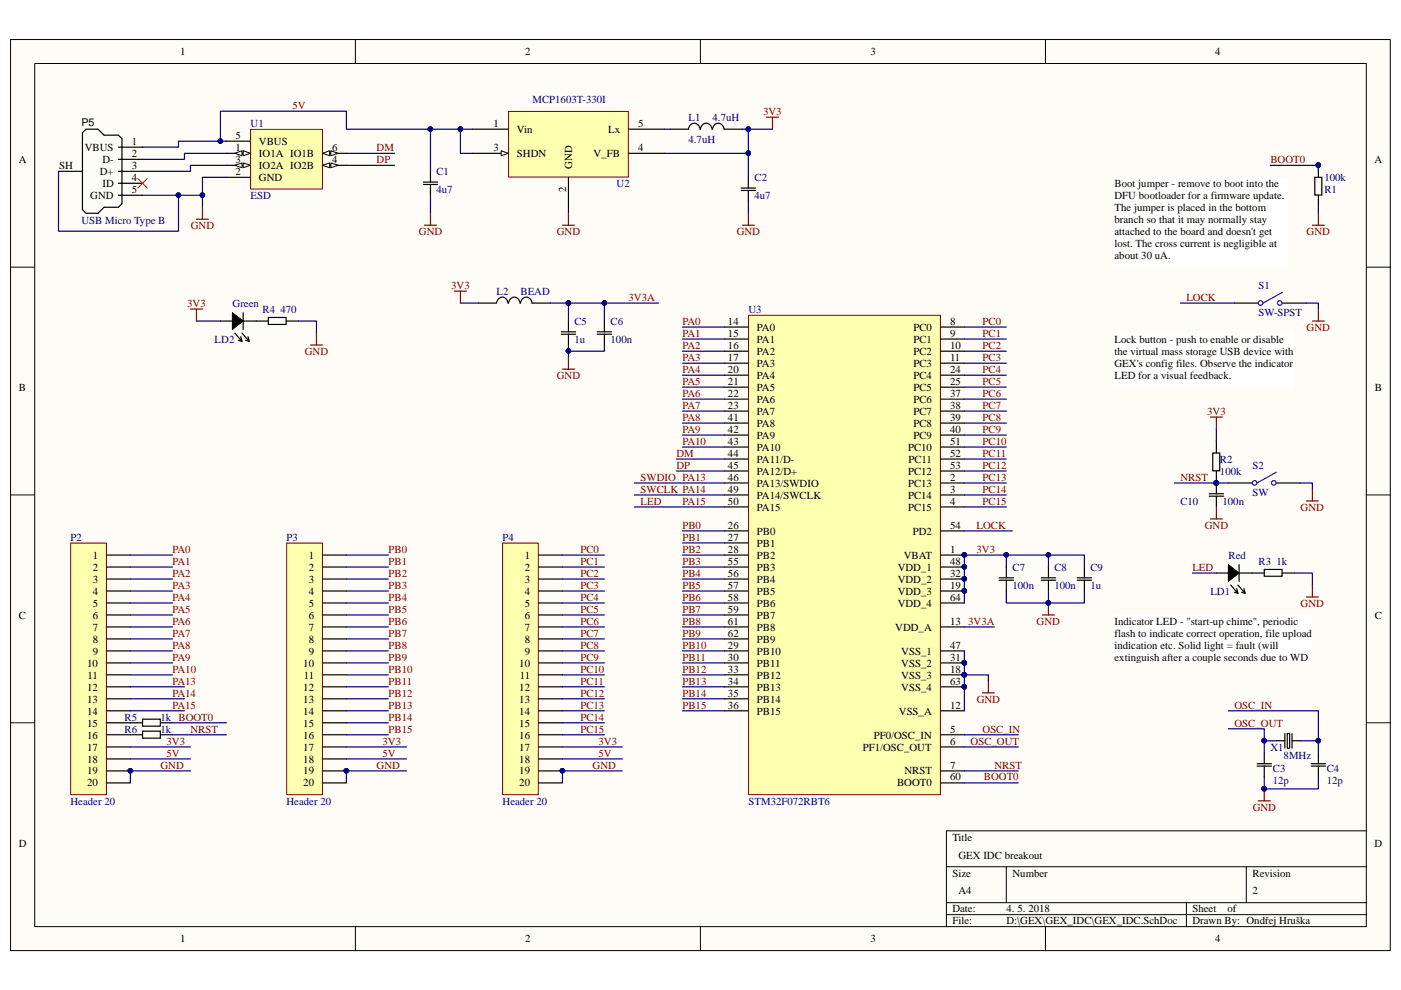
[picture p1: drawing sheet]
<svg xmlns="http://www.w3.org/2000/svg" width="297mm" height="210mm" viewBox="0 0 297 210" stroke-linecap="round" stroke-linejoin="round" font-family="sans-serif">
<path d="M2.3 8.4h292.5v193.1h-292.5z" fill="#fffcf8"/>
<path d="M2.2 8.4h292.6v193.1h-292.6z" fill="none" stroke="#000" stroke-width=".21"/>
<path d="M7.4 13.5h282.3v183h-282.3z" fill="#fffcf8"/>
<g fill="none" stroke="#000" stroke-width=".21">
<path d="M7.4 13.5h282.3v183h-282.3zM75.3 8.3v5.1M148.5 8.3v5.1M221.7 8.3v5.1M2.2 56.6h5.1M289.7 56.6h5.1M2.2 104.9h5.1M289.7 104.9h5.1M2.2 153.2h5.1M289.7 153.2h5.1M289.7 176.1h-89v20.4M75.3 196.5v5.1"/>
<path d="M148.5 196.5v5.1M200.7 183.8h89M200.7 191.4h89M200.7 193.9h89M213.4 183.8v7.6M221.7 196.5v5.1M251.5 191.4v5.1M264.2 183.8v7.6"/>
</g>
<path d="M107.9 23.7h25.3v13.8h-25.3z" fill="#ffffb0"/>
<path d="M107.8 23.6h25.4v13.9h-25.4z" fill="none" stroke="#800000" stroke-width=".21"/>
<path d="M100.2 27.4h7.6M100.2 32.5h7.6M120.5 37.6v7.6" fill="none" stroke="#000" stroke-width=".25"/>
<path d="M106.3 32l1.5 .5-1.5 .5z" fill="#fffcf8"/>
<path d="M106.3 32l1.5 .5-1.5 .5z" fill="none" stroke="#000" stroke-width=".21"/>
<g fill="none" stroke="#000" stroke-width=".25">
<path d="M89.7 39.1h3.1M89.7 38.6h3.1M91.3 36.3v2.3M91.3 39.1v2.3M133.2 32.5h7.7M133.2 27.4h7.7M142.2 27.4h3.8M146 27.3a1.25 1.25 0 0 1 1.3-1.2 1.25 1.25 0 0 1 1.2 1.4M148.5 27.3a1.25 1.25 0 0 1 1.3-1.2 1.25 1.25 0 0 1 1.2 1.4M151.1 27.3a1.23 1.23 0 0 1 1.3-1.2 1.23 1.23 0 0 1 1.1 1.4M153.6 27.4h3.8M157.1 39.9h3.1"/>
<path d="M158.7 37.6v2.3M157.1 40.4h3.1M158.7 40.4v2.3"/>
</g>
<path d="M41.7 46.5h2.5M42.9 43.9v2.6M90 47.8h2.5M91.3 45.2v2.6M119.2 47.8h2.6M120.5 45.2v2.6M157.4 47.8h2.5M158.7 45.2v2.6" fill="none" stroke="#800000" stroke-width=".25"/>
<path d="M53.2 27.5h15.2v12.6h-15.2z" fill="#ffffb0"/>
<path d="M53.1 27.4h15.3v12.7h-15.3z" fill="none" stroke="#800000" stroke-width=".21"/>
<path d="M48 32.5h5.1" fill="none" stroke="#000" stroke-width=".25"/>
<path d="M51.6 32l1.5 .5-1.5 .5z" fill="#fffcf8"/>
<path d="M51.6 32l1.5 .5-1.5 .5z" fill="none" stroke="#000" stroke-width=".21"/>
<path d="M49.8 32.5l1.5-.5v1z" fill="#fffcf8"/>
<path d="M49.8 32.5l1.5-.5v1z" fill="none" stroke="#000" stroke-width=".21"/>
<path d="M68.4 32.5h5" fill="none" stroke="#000" stroke-width=".25"/>
<path d="M68.4 32.5l1.5-.5v1z" fill="#fffcf8"/>
<path d="M68.4 32.5l1.5-.5v1z" fill="none" stroke="#000" stroke-width=".21"/>
<path d="M70.1 32l1.6 .5-1.6 .5z" fill="#fffcf8"/>
<path d="M70.1 32l1.6 .5-1.6 .5z" fill="none" stroke="#000" stroke-width=".21"/>
<path d="M68.4 35.1h5" fill="none" stroke="#000" stroke-width=".25"/>
<path d="M68.4 35.1l1.5-.6v1.1z" fill="#fffcf8"/>
<path d="M68.4 35.1l1.5-.6v1.1z" fill="none" stroke="#000" stroke-width=".21"/>
<path d="M70.1 34.5l1.6 .6-1.6 .5z" fill="#fffcf8"/>
<path d="M70.1 34.5l1.6 .6-1.6 .5z" fill="none" stroke="#000" stroke-width=".21"/>
<path d="M48 35.1h5.1" fill="none" stroke="#000" stroke-width=".25"/>
<path d="M51.6 34.5l1.5 .6-1.5 .5z" fill="#fffcf8"/>
<path d="M51.6 34.5l1.5 .6-1.5 .5z" fill="none" stroke="#000" stroke-width=".21"/>
<path d="M49.8 35.1l1.5-.6v1.1z" fill="#fffcf8"/>
<path d="M49.8 35.1l1.5-.6v1.1z" fill="none" stroke="#000" stroke-width=".21"/>
<path d="M48 29.9h5.1M48 37.6h5.1" fill="none" stroke="#000" stroke-width=".25"/>
<path d="M158.7 66.9h40.7v101.6h-40.7z" fill="#ffffb0"/>
<path d="M158.7 66.8h40.7v101.7h-40.7z" fill="none" stroke="#800000" stroke-width=".21"/>
<g fill="none" stroke="#000" stroke-width=".25">
<path d="M153.6 69.3h5.1M153.6 71.9h5.1M153.6 74.5h5.1M153.6 77h5.1M153.6 79.5h5.1M199.4 69.3h5.1M199.4 71.9h5.1M199.4 74.5h5.1M199.4 77h5.1M199.4 79.5h5.1M153.6 82.1h5.1M153.6 84.6h5.1"/>
<path d="M153.6 87.2h5.1M153.6 89.7h5.1M153.6 92.2h5.1M153.6 94.8h5.1M153.6 97.3h5.1M153.6 99.9h5.1M199.4 82.1h5.1M199.4 84.6h5.1M199.4 87.2h5.1M199.4 89.7h5.1M199.4 92.2h5.1M199.4 94.8h5.1"/>
<path d="M199.4 97.3h5.1M199.4 99.9h5.1M153.6 112.6h5.1M153.6 115.1h5.1M153.6 117.7h5.1M153.6 102.4h5.1M153.6 104.9h5.1M153.6 107.5h5.1M199.4 112.6h5.1M199.4 102.4h5.1M199.4 104.9h5.1M199.4 107.5h5.1"/>
<path d="M153.6 120.2h5.1M153.6 122.8h5.1M153.6 125.3h5.1M153.6 127.8h5.1M153.6 130.4h5.1M153.6 132.9h5.1M153.6 135.5h5.1M153.6 138h5.1M199.4 120.2h5.1M153.6 140.5h5.1M153.6 143.1h5.1M153.6 145.6h5.1"/>
<path d="M153.6 148.2h5.1M153.6 150.7h5.1"/>
</g>
<circle cx="204.5" cy="120.2" r=".48" fill="#000080"/>
<circle cx="204.5" cy="120.2" r=".48" fill="none" stroke="#000080" stroke-width=".21"/>
<path d="M199.4 122.8h5.1" fill="none" stroke="#000" stroke-width=".25"/>
<circle cx="204.5" cy="122.7" r=".48" fill="#000080"/>
<circle cx="204.5" cy="122.7" r=".48" fill="none" stroke="#000080" stroke-width=".21"/>
<path d="M199.4 125.3h5.1" fill="none" stroke="#000" stroke-width=".25"/>
<circle cx="204.4" cy="125.3" r=".49" fill="#000080"/>
<circle cx="204.4" cy="125.3" r=".49" fill="none" stroke="#000080" stroke-width=".21"/>
<path d="M199.4 127.8h5.1M199.4 132.9h5.1M199.4 138h5.1M199.4 140.5h5.1" fill="none" stroke="#000" stroke-width=".25"/>
<circle cx="204.4" cy="140.5" r=".49" fill="#000080"/>
<circle cx="204.4" cy="140.5" r=".49" fill="none" stroke="#000080" stroke-width=".21"/>
<path d="M199.4 143.1h5.1" fill="none" stroke="#000" stroke-width=".25"/>
<circle cx="204.4" cy="143.1" r=".49" fill="#000080"/>
<circle cx="204.4" cy="143.1" r=".49" fill="none" stroke="#000080" stroke-width=".21"/>
<path d="M199.4 145.6h5.1" fill="none" stroke="#000" stroke-width=".25"/>
<circle cx="204.4" cy="145.6" r=".49" fill="#000080"/>
<circle cx="204.4" cy="145.6" r=".49" fill="none" stroke="#000080" stroke-width=".21"/>
<path d="M199.4 117.7h5.1" fill="none" stroke="#000" stroke-width=".25"/>
<circle cx="204.5" cy="117.6" r=".48" fill="#000080"/>
<circle cx="204.5" cy="117.6" r=".48" fill="none" stroke="#000080" stroke-width=".21"/>
<path d="M199.4 150.7h5.1M199.4 155.8h5.1M199.4 158.4h5.1M199.4 163.4h5.1M199.4 166h5.1" fill="none" stroke="#000" stroke-width=".25"/>
<circle cx="204.5" cy="120.2" r=".48" fill="#000080"/>
<circle cx="204.5" cy="120.2" r=".48" fill="none" stroke="#000080" stroke-width=".21"/>
<circle cx="204.5" cy="122.7" r=".48" fill="#000080"/>
<circle cx="204.5" cy="122.7" r=".48" fill="none" stroke="#000080" stroke-width=".21"/>
<circle cx="204.4" cy="125.3" r=".49" fill="#000080"/>
<circle cx="204.4" cy="125.3" r=".49" fill="none" stroke="#000080" stroke-width=".21"/>
<circle cx="204.4" cy="140.5" r=".49" fill="#000080"/>
<circle cx="204.4" cy="140.5" r=".49" fill="none" stroke="#000080" stroke-width=".21"/>
<circle cx="204.4" cy="143.1" r=".49" fill="#000080"/>
<circle cx="204.4" cy="143.1" r=".49" fill="none" stroke="#000080" stroke-width=".21"/>
<circle cx="204.4" cy="145.6" r=".49" fill="#000080"/>
<circle cx="204.4" cy="145.6" r=".49" fill="none" stroke="#000080" stroke-width=".21"/>
<circle cx="204.5" cy="117.6" r=".48" fill="#000080"/>
<circle cx="204.5" cy="117.6" r=".48" fill="none" stroke="#000080" stroke-width=".21"/>
<path d="M208.3 146.9h2.5M209.5 144.4v2.5M266.8 169.8h2.5M268.1 167.3v2.5" fill="none" stroke="#800000" stroke-width=".25"/>
<g fill="none" stroke="#000" stroke-width=".25">
<path d="M268.1 159.6v2.3M270.6 157.1h1.8M272.4 155.5v3.1M272.9 155.5h.5v3.1h-.5zM273.9 157.1h1.8M273.9 155.5v3.1M279.5 159.6v2.3M266.5 162.4h3.1M266.5 161.9h3.1M268.1 162.4v2.3M278 162.4h3M278 161.9h3"/>
<path d="M279.5 162.4v2.3"/>
</g>
<circle cx="268" cy="167.2" r=".48" fill="#000080"/>
<circle cx="268" cy="167.2" r=".48" fill="none" stroke="#000080" stroke-width=".21"/>
<path d="M279.5 35.1v2.5M261.7 64.3h5.1M271.9 64.3h5.1" fill="none" stroke="#000" stroke-width=".25"/>
<g fill="none" stroke="#00f" stroke-width=".25">
<path d="M271.9 62l-4.1 2.3"/>
<circle cx="267.3" cy="64.2" r=".49"/>
<circle cx="271.3" cy="64.2" r=".48"/>
</g>
<path d="M278.3 47.8h2.5M279.5 45.2v2.6M278.3 68.1h2.5M279.5 65.5v2.6" fill="none" stroke="#800000" stroke-width=".25"/>
<circle cx="279.5" cy="35" r=".48" fill="#000080"/>
<circle cx="279.5" cy="35" r=".48" fill="none" stroke="#000080" stroke-width=".21"/>
<path d="M278.8 37.6h1.4v3.8h-1.4zM279.5 41.4v2.5" fill="none" stroke="#000" stroke-width=".25"/>
<circle cx="279.5" cy="35" r=".48" fill="#000080"/>
<circle cx="279.5" cy="35" r=".48" fill="none" stroke="#000080" stroke-width=".21"/>
<path d="M236.3 37.7h36.8v18.9h-36.8z" fill="#fff"/>
<path d="M236.3 37.6h36.8v19h-36.8z" fill="none" stroke="#fff" stroke-width=".21"/>
<path d="M236.3 70.7h38.1v11.3h-38.1z" fill="#fff"/>
<path d="M236.3 70.7h38.1v11.3h-38.1z" fill="none" stroke="#fff" stroke-width=".21"/>
<path d="M262.7 119.7v3.6M257.9 121.5h2.5M260.9 124l1.6 1.8-.3-1M261.7 125.6l.8 .2M262.5 124l1.5 1.8-.3-1M262.7 121.5h5.4M263.2 125.6l.8 .2M268.1 120.7h3.7v1.5h-3.7zM271.9 121.5h2.5" fill="none" stroke="#000" stroke-width=".25"/>
<path d="M260.4 119.7l2.3 1.8-2.3 1.8z" fill="#000"/>
<path d="M260.4 119.7l2.3 1.8-2.3 1.8z" fill="none" stroke="#000" stroke-width=".21"/>
<path d="M277 126.6h2.5M278.3 124v2.6" fill="none" stroke="#800000" stroke-width=".25"/>
<path d="M236.3 130.5h41.9v10h-41.9z" fill="#fff"/>
<path d="M236.3 130.4h41.9v10.1h-41.9z" fill="none" stroke="#fff" stroke-width=".21"/>
<path d="M162.5 24.8h2.6M163.8 24.8v2.6M96.3 61.7h2.6M97.6 61.7v2.6M119.2 78.3h2.6M120.5 75.7v2.6M221 130.4h2.6M222.3 127.8v2.6" fill="none" stroke="#800000" stroke-width=".25"/>
<g fill="none" stroke="#000" stroke-width=".25">
<path d="M101.4 64.3h3.8M105.3 64.2a1.23 1.23 0 0 1 1.3-1.2 1.23 1.23 0 0 1 1.1 1.3M107.8 64.2a1.23 1.23 0 0 1 1.3-1.2 1.23 1.23 0 0 1 1.2 1.3M110.4 64.2a1.23 1.23 0 0 1 1.3-1.2 1.23 1.23 0 0 1 1.1 1.3M112.9 64.3h3.8M119 70.9h3M119 70.4h3M120.5 68.1v2.3M120.5 70.9v2.3M126.6 70.9h3.1M126.6 70.4h3.1M128.1 68.1v2.3"/>
<path d="M128.1 70.9v2.3M211.8 123h3.1M211.8 122.5h3.1M213.4 120.2v2.3M213.4 123v2.3M220.8 123h3M220.8 122.5h3M222.3 120.2v2.3M222.3 123v2.3"/>
</g>
<circle cx="222.2" cy="127.8" r=".47" fill="#000080"/>
<circle cx="222.2" cy="127.8" r=".47" fill="none" stroke="#000080" stroke-width=".21"/>
<path d="M228.4 123h3M228.4 122.5h3M229.9 120.2v2.3M229.9 123v2.3" fill="none" stroke="#000" stroke-width=".25"/>
<path d="M15 115.2h7.6v53.3h-7.6z" fill="#ffffb0"/>
<path d="M15 115.1h7.6v53.4h-7.6z" fill="none" stroke="#800000" stroke-width=".21"/>
<g fill="none" stroke="#000" stroke-width=".25">
<path d="M22.6 117.7h5M22.6 120.2h5M22.6 122.8h5M22.6 125.3h5M22.6 127.8h5M22.6 130.4h5M22.6 132.9h5M22.6 135.5h5M22.6 138h5M22.6 140.5h5M22.6 143.1h5M22.6 145.6h5"/>
<path d="M22.6 148.2h5M22.6 150.7h5M22.6 153.2h5M22.6 155.8h5M22.6 158.4h5M22.6 160.9h5M22.6 163.4h5"/>
</g>
<circle cx="27.6" cy="163.4" r=".47" fill="#000080"/>
<circle cx="27.6" cy="163.4" r=".47" fill="none" stroke="#000080" stroke-width=".21"/>
<path d="M22.6 166h5" fill="none" stroke="#000" stroke-width=".25"/>
<circle cx="27.6" cy="163.4" r=".47" fill="#000080"/>
<circle cx="27.6" cy="163.4" r=".47" fill="none" stroke="#000080" stroke-width=".21"/>
<path d="M60.8 115.2h7.6v53.3h-7.6z" fill="#ffffb0"/>
<path d="M60.8 115.1h7.6v53.4h-7.6z" fill="none" stroke="#800000" stroke-width=".21"/>
<g fill="none" stroke="#000" stroke-width=".25">
<path d="M68.4 117.7h5M68.4 120.2h5M68.4 122.8h5M68.4 125.3h5M68.4 127.8h5M68.4 130.4h5M68.4 132.9h5M68.4 135.5h5M68.4 138h5M68.4 140.5h5M68.4 143.1h5M68.4 145.6h5"/>
<path d="M68.4 148.2h5M68.4 150.7h5M68.4 153.2h5M68.4 155.8h5M68.4 158.4h5M68.4 160.9h5M68.4 163.4h5"/>
</g>
<circle cx="73.4" cy="163.4" r=".48" fill="#000080"/>
<circle cx="73.4" cy="163.4" r=".48" fill="none" stroke="#000080" stroke-width=".21"/>
<path d="M68.4 166h5" fill="none" stroke="#000" stroke-width=".25"/>
<circle cx="73.4" cy="163.4" r=".48" fill="#000080"/>
<circle cx="73.4" cy="163.4" r=".48" fill="none" stroke="#000080" stroke-width=".21"/>
<path d="M106.6 115.2h7.5v53.3h-7.5z" fill="#ffffb0"/>
<path d="M106.5 115.1h7.6v53.4h-7.6z" fill="none" stroke="#800000" stroke-width=".21"/>
<g fill="none" stroke="#000" stroke-width=".25">
<path d="M114.2 117.7h5M114.2 120.2h5M114.2 122.8h5M114.2 125.3h5M114.2 127.8h5M114.2 130.4h5M114.2 132.9h5M114.2 135.5h5M114.2 138h5M114.2 140.5h5M114.2 143.1h5M114.2 145.6h5"/>
<path d="M114.2 148.2h5M114.2 150.7h5M114.2 153.2h5M114.2 155.8h5M114.2 158.4h5M114.2 160.9h5M114.2 163.4h5"/>
</g>
<circle cx="119.2" cy="163.4" r=".48" fill="#000080"/>
<circle cx="119.2" cy="163.4" r=".48" fill="none" stroke="#000080" stroke-width=".21"/>
<path d="M114.2 166h5" fill="none" stroke="#000" stroke-width=".25"/>
<circle cx="119.2" cy="163.4" r=".48" fill="#000080"/>
<circle cx="119.2" cy="163.4" r=".48" fill="none" stroke="#000080" stroke-width=".21"/>
<g fill="none" stroke="#000" stroke-width=".25">
<path d="M12.4 36.3h5.1M17.5 28.2l.7-.8h2.6l1.3 1.3h3l.8 .7v13.8l-.8 .7h-3l-1.3 1.3h-2.6l-.7-.8zM25.1 31.2h5.1M25.1 33.8h5.1M25.1 36.3h5.1M25.1 38.9h5.1M25.1 41.4h5.1M46.7 68.1h2.6M49.8 70.6l1.5 1.8-.2-1M50.5 72.1l.8 .3M51.3 70.6l1.5 1.8-.2-1M51.6 68.1h5.3"/>
<path d="M51.6 66.3v3.5M52.1 72.1l.7 .3M56.9 67.3h3.8v1.5h-3.8zM60.7 68.1h2.6M257.9 93.5v2.6M257.9 99.9v2.5"/>
</g>
<path d="M29.2 37.8l2 2.1M31.2 37.8l-2 2.1" fill="none" stroke="#f00" stroke-width=".21"/>
<path d="M49.3 66.3l2.3 1.8-2.3 1.7z" fill="#000"/>
<path d="M49.3 66.3l2.3 1.8-2.3 1.7z" fill="none" stroke="#000" stroke-width=".21"/>
<path d="M40.4 65.5h2.5M41.7 65.5v2.6M65.8 73.2h2.6M67.1 70.6v2.6M277 106.2h2.5M278.3 103.7v2.5" fill="none" stroke="#800000" stroke-width=".25"/>
<circle cx="257.9" cy="102.4" r=".49" fill="#000080"/>
<circle cx="257.9" cy="102.4" r=".49" fill="none" stroke="#000080" stroke-width=".21"/>
<path d="M257.1 96.1h1.5v3.7h-1.5z" fill="none" stroke="#000" stroke-width=".25"/>
<circle cx="257.9" cy="102.4" r=".49" fill="#000080"/>
<circle cx="257.9" cy="102.4" r=".49" fill="none" stroke="#000080" stroke-width=".21"/>
<path d="M256.6 88.4h2.6M257.9 88.4v2.6" fill="none" stroke="#800000" stroke-width=".25"/>
<path d="M260.4 102.4h5.1M270.6 102.4h5.1M27.6 155.8h2.6M30.2 155h3.8v1.5h-3.8zM34 155.8h2.6" fill="none" stroke="#000" stroke-width=".25"/>
<g fill="none" stroke="#00f" stroke-width=".25">
<path d="M270.6 100.1l-4.1 2.3"/>
<circle cx="266" cy="102.4" r=".49"/>
<circle cx="270.1" cy="102.4" r=".49"/>
</g>
<path d="M140.9 32.5h17.8v5.1M140.9 27.4h1.3M158.7 42.7v2.5" fill="none" stroke="#000080" stroke-width=".25"/>
<circle cx="158.6" cy="32.5" r=".49" fill="#000080"/>
<circle cx="158.6" cy="32.5" r=".49" fill="none" stroke="#000080" stroke-width=".21"/>
<path d="M157.4 27.4h1.3v5.1" fill="none" stroke="#000080" stroke-width=".25"/>
<circle cx="158.6" cy="27.4" r=".49" fill="#000080"/>
<circle cx="158.6" cy="27.4" r=".49" fill="none" stroke="#000080" stroke-width=".21"/>
<circle cx="158.6" cy="32.5" r=".49" fill="#000080"/>
<circle cx="158.6" cy="32.5" r=".49" fill="none" stroke="#000080" stroke-width=".21"/>
<path d="M100.2 27.4h-2.6v5.1h2.6" fill="none" stroke="#000080" stroke-width=".25"/>
<circle cx="97.6" cy="27.4" r=".49" fill="#000080"/>
<circle cx="97.6" cy="27.4" r=".49" fill="none" stroke="#000080" stroke-width=".21"/>
<path d="M97.6 27.4h-6.3v8.9" fill="none" stroke="#000080" stroke-width=".25"/>
<circle cx="91.2" cy="27.4" r=".5" fill="#000080"/>
<circle cx="91.2" cy="27.4" r=".5" fill="none" stroke="#000080" stroke-width=".21"/>
<circle cx="97.6" cy="27.4" r=".49" fill="#000080"/>
<circle cx="97.6" cy="27.4" r=".49" fill="none" stroke="#000080" stroke-width=".21"/>
<path d="M91.3 27.4h-17.9v-3.8h-26.7v6.3h1.3M91.3 41.4v3.8" fill="none" stroke="#000080" stroke-width=".25"/>
<circle cx="91.2" cy="27.4" r=".5" fill="#000080"/>
<circle cx="91.2" cy="27.4" r=".5" fill="none" stroke="#000080" stroke-width=".21"/>
<circle cx="46.7" cy="29.9" r=".48" fill="#000080"/>
<circle cx="46.7" cy="29.9" r=".48" fill="none" stroke="#000080" stroke-width=".21"/>
<path d="M73.4 32.5h10.2M73.4 35.1h10.2M158.7 27.4h5.1" fill="none" stroke="#000080" stroke-width=".25"/>
<circle cx="158.6" cy="27.4" r=".49" fill="#000080"/>
<circle cx="158.6" cy="27.4" r=".49" fill="none" stroke="#000080" stroke-width=".21"/>
<path d="M204.5 138v12.7" fill="none" stroke="#000080" stroke-width=".25"/>
<circle cx="204.4" cy="145.6" r=".49" fill="#000080"/>
<circle cx="204.4" cy="145.6" r=".49" fill="none" stroke="#000080" stroke-width=".21"/>
<circle cx="204.4" cy="143.1" r=".49" fill="#000080"/>
<circle cx="204.4" cy="143.1" r=".49" fill="none" stroke="#000080" stroke-width=".21"/>
<circle cx="204.4" cy="140.5" r=".49" fill="#000080"/>
<circle cx="204.4" cy="140.5" r=".49" fill="none" stroke="#000080" stroke-width=".21"/>
<path d="M204.5 132.9h6.3M204.5 143.1h5v1.3" fill="none" stroke="#000080" stroke-width=".25"/>
<circle cx="204.4" cy="143.1" r=".49" fill="#000080"/>
<circle cx="204.4" cy="143.1" r=".49" fill="none" stroke="#000080" stroke-width=".21"/>
<path d="M275.7 157.1h3.8" fill="none" stroke="#000080" stroke-width=".25"/>
<circle cx="279.5" cy="157" r=".49" fill="#000080"/>
<circle cx="279.5" cy="157" r=".49" fill="none" stroke="#000080" stroke-width=".21"/>
<path d="M270.6 157.1h-2.5v2.5" fill="none" stroke="#000080" stroke-width=".25"/>
<circle cx="268" cy="157" r=".48" fill="#000080"/>
<circle cx="268" cy="157" r=".48" fill="none" stroke="#000080" stroke-width=".21"/>
<path d="M260.4 154.5h7.7v2.6" fill="none" stroke="#000080" stroke-width=".25"/>
<circle cx="268" cy="157" r=".48" fill="#000080"/>
<circle cx="268" cy="157" r=".48" fill="none" stroke="#000080" stroke-width=".21"/>
<path d="M268.1 164.7v2.6" fill="none" stroke="#000080" stroke-width=".25"/>
<circle cx="268" cy="167.2" r=".48" fill="#000080"/>
<circle cx="268" cy="167.2" r=".48" fill="none" stroke="#000080" stroke-width=".21"/>
<path d="M279.5 164.7v2.6h-11.4" fill="none" stroke="#000080" stroke-width=".25"/>
<circle cx="268" cy="167.2" r=".48" fill="#000080"/>
<circle cx="268" cy="167.2" r=".48" fill="none" stroke="#000080" stroke-width=".21"/>
<path d="M269.3 35.1h10.2M279.5 43.9v1.3M250.3 64.3h11.4M277 64.3h2.5v1.2M143.4 97.3h10.2M143.4 99.9h10.2M134.5 102.4h19.1M134.5 104.9h19.1M134.5 107.5h19.1M204.5 112.6h10.1M204.5 163.4h11.4M204.5 166h11.4" fill="none" stroke="#000080" stroke-width=".25"/>
<circle cx="279.5" cy="35" r=".48" fill="#000080"/>
<circle cx="279.5" cy="35" r=".48" fill="none" stroke="#000080" stroke-width=".21"/>
<path d="M116.7 64.3h3.8v3.8M252.8 121.5h5.1M274.4 121.5h3.9v2.5M204.5 155.8h11.4M204.5 158.4h11.4" fill="none" stroke="#000080" stroke-width=".25"/>
<circle cx="120.5" cy="64.2" r=".49" fill="#000080"/>
<circle cx="120.5" cy="64.2" r=".49" fill="none" stroke="#000080" stroke-width=".21"/>
<path d="M120.5 64.3h7.6v3.8" fill="none" stroke="#000080" stroke-width=".25"/>
<circle cx="128.1" cy="64.2" r=".49" fill="#000080"/>
<circle cx="128.1" cy="64.2" r=".49" fill="none" stroke="#000080" stroke-width=".21"/>
<circle cx="120.5" cy="64.2" r=".49" fill="#000080"/>
<circle cx="120.5" cy="64.2" r=".49" fill="none" stroke="#000080" stroke-width=".21"/>
<path d="M120.5 73.2v2.5" fill="none" stroke="#000080" stroke-width=".25"/>
<circle cx="120.5" cy="74.4" r=".49" fill="#000080"/>
<circle cx="120.5" cy="74.4" r=".49" fill="none" stroke="#000080" stroke-width=".21"/>
<path d="M128.1 73.2v1.3h-7.6" fill="none" stroke="#000080" stroke-width=".25"/>
<circle cx="120.5" cy="74.4" r=".49" fill="#000080"/>
<circle cx="120.5" cy="74.4" r=".49" fill="none" stroke="#000080" stroke-width=".21"/>
<path d="M128.1 64.3h11.5" fill="none" stroke="#000080" stroke-width=".25"/>
<circle cx="128.1" cy="64.2" r=".49" fill="#000080"/>
<circle cx="128.1" cy="64.2" r=".49" fill="none" stroke="#000080" stroke-width=".21"/>
<path d="M97.6 64.3h3.8M213.4 117.7v2.5" fill="none" stroke="#000080" stroke-width=".25"/>
<circle cx="213.3" cy="117.6" r=".48" fill="#000080"/>
<circle cx="213.3" cy="117.6" r=".48" fill="none" stroke="#000080" stroke-width=".21"/>
<path d="M222.3 117.7h7.6v2.5" fill="none" stroke="#000080" stroke-width=".25"/>
<circle cx="222.2" cy="117.6" r=".46" fill="#000080"/>
<circle cx="222.2" cy="117.6" r=".46" fill="none" stroke="#000080" stroke-width=".21"/>
<path d="M229.9 125.3v2.5h-7.6" fill="none" stroke="#000080" stroke-width=".25"/>
<circle cx="222.2" cy="127.8" r=".47" fill="#000080"/>
<circle cx="222.2" cy="127.8" r=".47" fill="none" stroke="#000080" stroke-width=".21"/>
<path d="M222.3 120.2v-2.5h-17.8v10.1" fill="none" stroke="#000080" stroke-width=".25"/>
<circle cx="204.4" cy="125.3" r=".49" fill="#000080"/>
<circle cx="204.4" cy="125.3" r=".49" fill="none" stroke="#000080" stroke-width=".21"/>
<circle cx="204.5" cy="122.7" r=".48" fill="#000080"/>
<circle cx="204.5" cy="122.7" r=".48" fill="none" stroke="#000080" stroke-width=".21"/>
<circle cx="204.5" cy="120.2" r=".48" fill="#000080"/>
<circle cx="204.5" cy="120.2" r=".48" fill="none" stroke="#000080" stroke-width=".21"/>
<circle cx="204.5" cy="117.6" r=".48" fill="#000080"/>
<circle cx="204.5" cy="117.6" r=".48" fill="none" stroke="#000080" stroke-width=".21"/>
<circle cx="213.3" cy="117.6" r=".48" fill="#000080"/>
<circle cx="213.3" cy="117.6" r=".48" fill="none" stroke="#000080" stroke-width=".21"/>
<circle cx="222.2" cy="117.6" r=".46" fill="#000080"/>
<circle cx="222.2" cy="117.6" r=".46" fill="none" stroke="#000080" stroke-width=".21"/>
<path d="M213.4 125.3v2.5h8.9v-2.5" fill="none" stroke="#000080" stroke-width=".25"/>
<circle cx="222.2" cy="127.8" r=".47" fill="#000080"/>
<circle cx="222.2" cy="127.8" r=".47" fill="none" stroke="#000080" stroke-width=".21"/>
<path d="M260.4 150.7h19.1v8.9" fill="none" stroke="#000080" stroke-width=".25"/>
<circle cx="279.5" cy="157" r=".49" fill="#000080"/>
<circle cx="279.5" cy="157" r=".49" fill="none" stroke="#000080" stroke-width=".21"/>
<g fill="none" stroke="#000080" stroke-width=".25">
<path d="M30.2 41.4h12.7M144.7 69.3h8.9M144.7 71.9h8.9M144.7 74.5h8.9M144.7 77h8.9M144.7 79.5h8.9M204.5 69.3h8.9M204.5 71.9h8.9M204.5 74.5h8.9M204.5 77h8.9M204.5 79.5h8.9M144.7 82.1h8.9"/>
<path d="M144.7 84.6h8.9M144.7 87.2h8.9M144.7 89.7h8.9M144.7 92.2h8.9M144.7 94.8h8.9M204.5 82.1h8.9M204.5 84.6h8.9M204.5 87.2h8.9M204.5 89.7h8.9M204.5 92.2h8.9M204.5 94.8h8.9M204.5 97.3h8.9"/>
<path d="M204.5 99.9h8.9M27.6 117.7h9M73.4 117.7h8.9M119.2 117.7h8.9M144.7 112.6h8.9M144.7 115.1h8.9M144.7 117.7h8.9M204.5 102.4h8.9M204.5 104.9h8.9M204.5 107.5h8.9M27.6 120.2h9M27.6 122.8h9"/>
<path d="M27.6 125.3h9M27.6 127.8h9M27.6 130.4h9M27.6 132.9h9M27.6 135.5h9M27.6 138h9M73.4 120.2h8.9M73.4 122.8h8.9M73.4 125.3h8.9M73.4 127.8h8.9M73.4 130.4h8.9M73.4 132.9h8.9"/>
<path d="M73.4 135.5h8.9M73.4 138h8.9M119.2 120.2h8.9M119.2 122.8h8.9M119.2 125.3h8.9M119.2 127.8h8.9M119.2 130.4h8.9M119.2 132.9h8.9M119.2 135.5h8.9M119.2 138h8.9M144.7 120.2h8.9M144.7 122.8h8.9"/>
<path d="M144.7 125.3h8.9M144.7 127.8h8.9M144.7 130.4h8.9M144.7 132.9h8.9M144.7 135.5h8.9M144.7 138h8.9M27.6 143.1h9M27.6 140.5h9M73.4 143.1h8.9M73.4 145.6h8.9M73.4 148.2h8.9M73.4 150.7h8.9"/>
<path d="M73.4 140.5h8.9M73.4 153.2h8.9M73.4 155.8h8.9M119.2 143.1h8.9M119.2 145.6h8.9M119.2 148.2h8.9M119.2 150.7h8.9M119.2 140.5h8.9M119.2 153.2h8.9M119.2 155.8h8.9M144.7 143.1h8.9M144.7 145.6h8.9"/>
<path d="M144.7 148.2h8.9M144.7 150.7h8.9M144.7 140.5h8.9"/>
</g>
<circle cx="37.8" cy="41.4" r=".49" fill="#000080"/>
<circle cx="37.8" cy="41.4" r=".49" fill="none" stroke="#000080" stroke-width=".21"/>
<circle cx="42.9" cy="41.4" r=".49" fill="#000080"/>
<circle cx="42.9" cy="41.4" r=".49" fill="none" stroke="#000080" stroke-width=".21"/>
<path d="M48 37.6h-5.1v6.3" fill="none" stroke="#000080" stroke-width=".25"/>
<circle cx="42.9" cy="41.4" r=".49" fill="#000080"/>
<circle cx="42.9" cy="41.4" r=".49" fill="none" stroke="#000080" stroke-width=".21"/>
<path d="M12.4 36.3v12.7h25.4v-7.6" fill="none" stroke="#000080" stroke-width=".25"/>
<circle cx="37.8" cy="41.4" r=".49" fill="#000080"/>
<circle cx="37.8" cy="41.4" r=".49" fill="none" stroke="#000080" stroke-width=".21"/>
<path d="M46.7 29.9h-8.9v1.3h-7.6" fill="none" stroke="#000080" stroke-width=".25"/>
<circle cx="46.7" cy="29.9" r=".48" fill="#000080"/>
<circle cx="46.7" cy="29.9" r=".48" fill="none" stroke="#000080" stroke-width=".21"/>
<path d="M48 32.5h-8.9v1.3h-8.9M48 35.1h-7.6v1.2h-10.2M41.7 68.1h5M63.3 68.1h3.8v2.5M249 102.4h11.4M275.7 102.4h2.6v1.3M27.6 150.7h11.5M27.6 148.2h11.5M27.6 145.6h11.5" fill="none" stroke="#000080" stroke-width=".25"/>
<circle cx="257.9" cy="102.4" r=".49" fill="#000080"/>
<circle cx="257.9" cy="102.4" r=".49" fill="none" stroke="#000080" stroke-width=".21"/>
<path d="M279.5 35.1v1.2M257.9 91v2.5" fill="none" stroke="#000080" stroke-width=".25"/>
<circle cx="279.5" cy="35" r=".48" fill="#000080"/>
<circle cx="279.5" cy="35" r=".48" fill="none" stroke="#000080" stroke-width=".21"/>
<path d="M27.6 158.4h12.8M27.6 160.9h12.8M40.4 163.4h-12.8v2.6" fill="none" stroke="#000080" stroke-width=".25"/>
<circle cx="27.6" cy="163.4" r=".47" fill="#000080"/>
<circle cx="27.6" cy="163.4" r=".47" fill="none" stroke="#000080" stroke-width=".21"/>
<path d="M73.4 158.4h12.8M73.4 160.9h12.8M86.2 163.4h-12.8v2.6" fill="none" stroke="#000080" stroke-width=".25"/>
<circle cx="73.4" cy="163.4" r=".48" fill="#000080"/>
<circle cx="73.4" cy="163.4" r=".48" fill="none" stroke="#000080" stroke-width=".21"/>
<path d="M119.2 158.4h12.7M119.2 160.9h12.7M131.9 163.4h-12.7v2.6" fill="none" stroke="#000080" stroke-width=".25"/>
<circle cx="119.2" cy="163.4" r=".48" fill="#000080"/>
<circle cx="119.2" cy="163.4" r=".48" fill="none" stroke="#000080" stroke-width=".21"/>
<path d="M36.6 155.8h11.4M36.6 153.2h11.4" fill="none" stroke="#000080" stroke-width=".25"/>
<path d="M257.9 102.4v2.3M257.9 105.2v2.3M27.6 153.2h2.6M30.2 152.5h3.8v1.5h-3.8zM34 153.2h2.6" fill="none" stroke="#000" stroke-width=".25"/>
<circle cx="257.9" cy="102.4" r=".49" fill="#000080"/>
<circle cx="257.9" cy="102.4" r=".49" fill="none" stroke="#000080" stroke-width=".21"/>
<path d="M256.4 105.2h3M256.4 104.7h3" fill="none" stroke="#000" stroke-width=".25"/>
<circle cx="257.9" cy="102.4" r=".49" fill="#000080"/>
<circle cx="257.9" cy="102.4" r=".49" fill="none" stroke="#000080" stroke-width=".21"/>
<path d="M256.6 110h2.6M257.9 107.5v2.5" fill="none" stroke="#800000" stroke-width=".25"/>
<g font-size="2.3">
<text x="38.2" y="11.7">1</text>
<text x="111.4" y="11.7">2</text>
<text x="184.5" y="11.7">3</text>
<text x="257.6" y="11.7">4</text>
<text x="17.3" y="26.7">P5</text>
<text x="50" y="29.5">5</text>
<text x="104.6" y="26.9">1</text>
<text x="109.6" y="28.2">Vin</text>
<text x="128.9" y="28.2">Lx</text>
<text x="135.3" y="26.9">5</text>
<text x="4" y="34.5">A</text>
<text x="12.5" y="35.8">SH</text>
<text x="18" y="32">VBUS</text>
<text x="21.7" y="34.5">D-</text>
<text x="27.9" y="30.7">1</text>
<text x="27.9" y="35.8">3</text>
<text x="27.9" y="33.3">2</text>
<text x="50" y="32">1</text>
<text x="50" y="34.5">3</text>
<text x="54.9" y="33.3">IO1A IO1B</text>
<text x="54.9" y="35.8">IO2A IO2B</text>
<text x="54.9" y="30.7">VBUS</text>
<text x="70.4" y="32">6</text>
<text x="70.4" y="34.5">4</text>
<text x="104.6" y="32">3</text>
<text x="109.6" y="33.3">SHDN</text>
<text x="121.3" y="35.8" transform="rotate(-90 121.3 35.8)">GND</text>
<text x="125.9" y="33.3">V_FB</text>
<text x="135.3" y="32">4</text>
<text x="291.4" y="34.5">A</text>
<text x="21.2" y="37.1">D+</text>
<text x="21.7" y="39.6">ID</text>
<text x="27.9" y="40.9">5</text>
<text x="27.9" y="38.4">4</text>
<text x="50" y="37.1">2</text>
<text x="54.9" y="38.4">GND</text>
<text x="120.1" y="40.8" transform="rotate(-90 120.1 40.8)">2</text>
<text x="236.3" y="39.6">Boot jumper - remove to boot into the</text>
<text x="19.1" y="42.2">GND</text>
<text x="236.3" y="42.2">DFU bootloader for a firmware update.</text>
<text x="236.3" y="44.7">The jumper is placed in the bottom</text>
<text x="236.3" y="47.3">branch so that it may normally stay</text>
<text x="236.3" y="49.8">attached to the board and doesn't get</text>
<text x="236.3" y="52.4">lost. The cross current is negligible at</text>
<text x="236.3" y="54.9">about 30 uA.</text>
<text x="154.3" y="68.9">14</text>
<text x="154.3" y="71.4">15</text>
<text x="160.5" y="70.1">PA0</text>
<text x="193.7" y="70.1">PC0</text>
<text x="201.4" y="68.9">8</text>
<text x="201.4" y="71.4">9</text>
<text x="154.3" y="74">16</text>
<text x="154.3" y="76.5">17</text>
<text x="160.5" y="72.7">PA1</text>
<text x="160.5" y="75.2">PA2</text>
<text x="160.5" y="77.8">PA3</text>
<text x="193.7" y="72.7">PC1</text>
<text x="193.7" y="75.2">PC2</text>
<text x="193.7" y="77.8">PC3</text>
<text x="201.4" y="74">10</text>
<text x="201.4" y="76.5">11</text>
<text x="236.3" y="72.7">Lock button - push to enable or disable</text>
<text x="236.3" y="75.2">the virtual mass storage USB device with</text>
<text x="236.3" y="77.8">GEX's config files. Observe the indicator</text>
<text x="4" y="82.8">B</text>
<text x="154.3" y="79">20</text>
<text x="154.3" y="81.6">21</text>
<text x="160.5" y="80.3">PA4</text>
<text x="160.5" y="82.8">PA5</text>
<text x="193.7" y="80.3">PC4</text>
<text x="193.7" y="82.8">PC5</text>
<text x="201.4" y="79">24</text>
<text x="201.4" y="81.6">25</text>
<text x="236.3" y="80.3">LED for a visual feedback.</text>
<text x="291.5" y="82.8">B</text>
<text x="154.3" y="84.1">22</text>
<text x="154.3" y="86.7">23</text>
<text x="154.3" y="89.2">41</text>
<text x="160.5" y="85.4">PA6</text>
<text x="160.5" y="88">PA7</text>
<text x="193.7" y="85.4">PC6</text>
<text x="193.7" y="88">PC7</text>
<text x="201.4" y="84.1">37</text>
<text x="201.4" y="86.7">38</text>
<text x="201.4" y="89.2">39</text>
<text x="154.3" y="91.8">42</text>
<text x="154.3" y="94.3">43</text>
<text x="160.5" y="90.5">PA8</text>
<text x="160.5" y="93">PA9</text>
<text x="160.5" y="95.6">PA10</text>
<text x="192.5" y="95.6">PC10</text>
<text x="193.7" y="90.5">PC8</text>
<text x="193.7" y="93">PC9</text>
<text x="201.4" y="91.8">40</text>
<text x="201.4" y="94.3">51</text>
<text x="154.3" y="96.9">44</text>
<text x="154.3" y="99.4">45</text>
<text x="154.3" y="101.9">46</text>
<text x="160.5" y="98.1">PA11/D-</text>
<text x="160.5" y="100.7">PA12/D+</text>
<text x="192.5" y="100.7">PC12</text>
<text x="192.6" y="98.1">PC11</text>
<text x="201.4" y="96.9">52</text>
<text x="201.4" y="99.4">53</text>
<text x="201.4" y="101.9">2</text>
<text x="154.3" y="104.5">49</text>
<text x="154.3" y="107">50</text>
<text x="160.5" y="103.2">PA13/SWDIO</text>
<text x="160.5" y="105.7">PA14/SWCLK</text>
<text x="192.5" y="103.2">PC13</text>
<text x="192.5" y="105.7">PC14</text>
<text x="201.4" y="104.5">3</text>
<text x="201.4" y="107">4</text>
<text x="154.3" y="112.1">26</text>
<text x="160.5" y="113.4">PB0</text>
<text x="160.5" y="108.3">PA15</text>
<text x="192.5" y="108.3">PC15</text>
<text x="193.5" y="113.4">PD2</text>
<text x="201.4" y="112.1">54</text>
<text x="19.7" y="118.4">1</text>
<text x="65.4" y="118.4">1</text>
<text x="111.2" y="118.4">1</text>
<text x="154.3" y="114.6">27</text>
<text x="154.3" y="117.2">28</text>
<text x="154.3" y="119.7">55</text>
<text x="160.5" y="115.9">PB1</text>
<text x="160.5" y="118.4">PB2</text>
<text x="191.6" y="118.4">VBAT</text>
<text x="201.4" y="119.7">48</text>
<text x="201.4" y="117.2">1</text>
<text x="19.7" y="121">2</text>
<text x="19.7" y="123.5">3</text>
<text x="65.4" y="121">2</text>
<text x="65.4" y="123.5">3</text>
<text x="111.2" y="121">2</text>
<text x="111.2" y="123.5">3</text>
<text x="154.3" y="122.3">56</text>
<text x="154.3" y="124.8">57</text>
<text x="160.5" y="121">PB3</text>
<text x="160.5" y="123.5">PB4</text>
<text x="190.3" y="121">VDD_1</text>
<text x="190.3" y="123.5">VDD_2</text>
<text x="201.4" y="122.3">32</text>
<text x="201.4" y="124.8">19</text>
<text x="4" y="131.2">C</text>
<text x="19.7" y="126.1">4</text>
<text x="19.7" y="128.7">5</text>
<text x="19.7" y="131.2">6</text>
<text x="65.4" y="126.1">4</text>
<text x="65.4" y="128.7">5</text>
<text x="65.4" y="131.2">6</text>
<text x="111.2" y="126.1">4</text>
<text x="111.2" y="128.7">5</text>
<text x="111.2" y="131.2">6</text>
<text x="154.3" y="127.4">58</text>
<text x="154.3" y="129.9">59</text>
<text x="160.5" y="126.1">PB5</text>
<text x="160.5" y="128.7">PB6</text>
<text x="160.5" y="131.2">PB7</text>
<text x="190.3" y="126.1">VDD_3</text>
<text x="190.3" y="128.7">VDD_4</text>
<text x="201.4" y="127.4">64</text>
<text x="291.5" y="131.2">C</text>
<text x="19.7" y="133.7">7</text>
<text x="19.7" y="136.3">8</text>
<text x="65.4" y="133.7">7</text>
<text x="65.4" y="136.3">8</text>
<text x="111.2" y="133.7">7</text>
<text x="111.2" y="136.3">8</text>
<text x="154.3" y="132.5">61</text>
<text x="154.3" y="135">62</text>
<text x="154.3" y="137.5">29</text>
<text x="160.5" y="133.7">PB8</text>
<text x="160.5" y="136.3">PB9</text>
<text x="189.8" y="133.7">VDD_A</text>
<text x="201.4" y="132.5">13</text>
<text x="201.4" y="137.5">47</text>
<text x="236.3" y="132.5">Indicator LED - &quot;start-up chime&quot;, periodic</text>
<text x="236.3" y="135">flash to indicate correct operation, file upload</text>
<text x="236.3" y="137.5">indication etc. Solid light = fault (will</text>
<text x="18.5" y="141.4">10</text>
<text x="18.6" y="143.9">11</text>
<text x="19.7" y="138.8">9</text>
<text x="64.3" y="141.4">10</text>
<text x="64.4" y="143.9">11</text>
<text x="65.4" y="138.8">9</text>
<text x="110.1" y="141.4">10</text>
<text x="110.2" y="143.9">11</text>
<text x="111.2" y="138.8">9</text>
<text x="154.3" y="140.1">30</text>
<text x="154.3" y="142.6">33</text>
<text x="160.5" y="138.8">PB10</text>
<text x="160.5" y="141.4">PB11</text>
<text x="160.5" y="143.9">PB12</text>
<text x="191.1" y="138.8">VSS_1</text>
<text x="191.1" y="141.4">VSS_2</text>
<text x="191.1" y="143.9">VSS_3</text>
<text x="201.4" y="140.1">31</text>
<text x="201.4" y="142.6">18</text>
<text x="236.3" y="140.1">extinguish after a couple seconds due to WD</text>
<text x="18.5" y="146.4">12</text>
<text x="18.5" y="149">13</text>
<text x="64.3" y="146.4">12</text>
<text x="64.3" y="149">13</text>
<text x="110.1" y="146.4">12</text>
<text x="110.1" y="149">13</text>
<text x="154.3" y="145.2">34</text>
<text x="154.3" y="147.7">35</text>
<text x="160.5" y="146.4">PB13</text>
<text x="160.5" y="149">PB14</text>
<text x="191.1" y="146.4">VSS_4</text>
<text x="201.4" y="145.2">63</text>
<text x="18.5" y="151.5">14</text>
<text x="18.5" y="154.1">15</text>
<text x="64.3" y="151.5">14</text>
<text x="64.3" y="154.1">15</text>
<text x="110.1" y="151.5">14</text>
<text x="110.1" y="154.1">15</text>
<text x="154.3" y="150.2">36</text>
<text x="160.5" y="151.5">PB15</text>
<text x="190.6" y="151.5">VSS_A</text>
<text x="201.4" y="150.2">12</text>
<text x="201.4" y="155.3">5</text>
<text x="18.5" y="156.6">16</text>
<text x="18.5" y="159.1">17</text>
<text x="18.5" y="161.7">18</text>
<text x="64.3" y="156.6">16</text>
<text x="64.3" y="159.1">17</text>
<text x="64.3" y="161.7">18</text>
<text x="110.1" y="156.6">16</text>
<text x="110.1" y="159.1">17</text>
<text x="110.1" y="161.7">18</text>
<text x="182.9" y="159.1">PF1/OSC_OUT</text>
<text x="185.2" y="156.6">PF0/OSC_IN</text>
<text x="201.4" y="157.9">6</text>
<text x="18.5" y="164.2">19</text>
<text x="18.5" y="166.8">20</text>
<text x="64.3" y="164.2">19</text>
<text x="64.3" y="166.8">20</text>
<text x="110.1" y="164.2">19</text>
<text x="110.1" y="166.8">20</text>
<text x="190.2" y="166.8">BOOT0</text>
<text x="191.8" y="164.2">NRST</text>
<text x="201.4" y="162.9">7</text>
<text x="201.4" y="165.5">60</text>
<text x="4" y="179.5">D</text>
<text x="201.9" y="178.2">Title</text>
<text x="291.4" y="179.5">D</text>
<text x="201.9" y="185.8">Size</text>
<text x="203.2" y="182">GEX IDC breakout</text>
<text x="214.7" y="185.8">Number</text>
<text x="265.6" y="185.8">Revision</text>
<text x="203.2" y="189.7">A4</text>
<text x="265.6" y="189.7">2</text>
<text x="201.9" y="193.5">Date:</text>
<text x="201.9" y="196">File:</text>
<text x="213.4" y="196">D:\GEX\GEX_IDC\GEX_IDC.SchDoc</text>
<text x="213.4" y="193.5">4. 5. 2018</text>
<text x="252.8" y="196">Drawn By: Ondřej Hruška</text>
<text x="252.8" y="193.5">Sheet</text>
<text x="260.3" y="193.5">of</text>
<text x="38.2" y="199.8">1</text>
<text x="111.4" y="199.8">2</text>
<text x="184.5" y="199.8">3</text>
<text x="257.6" y="199.8">4</text>
</g>
<g font-size="2.3" fill="#800000">
<text x="62" y="23.1">5V</text>
<text x="161.8" y="24.4">3V3</text>
<text x="79.8" y="32">DM</text>
<text x="79.8" y="34.5">DP</text>
<text x="269.4" y="34.5">BOOT0</text>
<text x="40.5" y="48.6">GND</text>
<text x="88.8" y="49.8">GND</text>
<text x="118.1" y="49.8">GND</text>
<text x="156.2" y="49.8">GND</text>
<text x="277" y="49.8">GND</text>
<text x="39.7" y="65.1">3V3</text>
<text x="95.7" y="61.3">3V3</text>
<text x="133.3" y="63.8">3V3A</text>
<text x="251.5" y="63.8">LOCK</text>
<text x="144.7" y="68.9">PA0</text>
<text x="144.7" y="71.4">PA1</text>
<text x="208.3" y="68.9">PC0</text>
<text x="208.3" y="71.4">PC1</text>
<text x="277" y="70.1">GND</text>
<text x="64.6" y="75.2">GND</text>
<text x="144.7" y="74">PA2</text>
<text x="144.7" y="76.5">PA3</text>
<text x="208.3" y="74">PC2</text>
<text x="208.3" y="76.5">PC3</text>
<text x="118.1" y="80.3">GND</text>
<text x="144.7" y="79">PA4</text>
<text x="144.7" y="81.6">PA5</text>
<text x="208.3" y="79">PC4</text>
<text x="208.3" y="81.6">PC5</text>
<text x="144.7" y="84.1">PA6</text>
<text x="144.7" y="86.7">PA7</text>
<text x="144.7" y="89.2">PA8</text>
<text x="208.3" y="84.1">PC6</text>
<text x="208.3" y="86.7">PC7</text>
<text x="208.3" y="89.2">PC8</text>
<text x="255.9" y="88">3V3</text>
<text x="144.7" y="91.8">PA9</text>
<text x="144.7" y="94.3">PA10</text>
<text x="208.3" y="91.8">PC9</text>
<text x="208.3" y="94.3">PC10</text>
<text x="135.8" y="101.9">SWDIO PA13</text>
<text x="143.4" y="96.9">DM</text>
<text x="143.4" y="99.4">DP</text>
<text x="208.3" y="96.9">PC11</text>
<text x="208.3" y="99.4">PC12</text>
<text x="208.3" y="101.9">PC13</text>
<text x="250.3" y="101.9">NRST</text>
<text x="135.8" y="104.5">SWCLK PA14</text>
<text x="135.8" y="107">LED</text>
<text x="144.7" y="107">PA15</text>
<text x="208.3" y="104.5">PC14</text>
<text x="208.3" y="107">PC15</text>
<text x="144.7" y="112.1">PB0</text>
<text x="207" y="112.1">LOCK</text>
<text x="255.4" y="112.1">GND</text>
<text x="275.8" y="108.3">GND</text>
<text x="36.6" y="117.2">PA0</text>
<text x="36.6" y="119.7">PA1</text>
<text x="82.4" y="117.2">PB0</text>
<text x="82.4" y="119.7">PB1</text>
<text x="123.1" y="117.2">PC0</text>
<text x="123.1" y="119.7">PC1</text>
<text x="144.7" y="114.6">PB1</text>
<text x="144.7" y="117.2">PB2</text>
<text x="144.7" y="119.7">PB3</text>
<text x="207" y="117.2">3V3</text>
<text x="36.6" y="122.3">PA2</text>
<text x="36.6" y="124.8">PA3</text>
<text x="82.4" y="122.3">PB2</text>
<text x="82.4" y="124.8">PB3</text>
<text x="123.1" y="122.3">PC2</text>
<text x="123.1" y="124.8">PC3</text>
<text x="144.7" y="122.3">PB4</text>
<text x="144.7" y="124.8">PB5</text>
<text x="252.8" y="121">LED</text>
<text x="36.6" y="127.4">PA4</text>
<text x="36.6" y="129.9">PA5</text>
<text x="82.4" y="127.4">PB4</text>
<text x="82.4" y="129.9">PB5</text>
<text x="123.1" y="127.4">PC4</text>
<text x="123.1" y="129.9">PC5</text>
<text x="144.7" y="127.4">PB6</text>
<text x="144.7" y="129.9">PB7</text>
<text x="275.8" y="128.7">GND</text>
<text x="36.6" y="132.5">PA6</text>
<text x="36.6" y="135">PA7</text>
<text x="36.6" y="137.5">PA8</text>
<text x="82.4" y="132.5">PB6</text>
<text x="82.4" y="135">PB7</text>
<text x="82.4" y="137.5">PB8</text>
<text x="123.1" y="132.5">PC6</text>
<text x="123.1" y="135">PC7</text>
<text x="123.1" y="137.5">PC8</text>
<text x="144.7" y="132.5">PB8</text>
<text x="144.7" y="135">PB9</text>
<text x="144.7" y="137.5">PB10</text>
<text x="205.3" y="132.5">3V3A</text>
<text x="219.8" y="132.5">GND</text>
<text x="36.6" y="140.1">PA9</text>
<text x="36.6" y="142.6">PA10</text>
<text x="82.4" y="140.1">PB9</text>
<text x="82.4" y="142.6">PB10</text>
<text x="123.1" y="140.1">PC9</text>
<text x="123.1" y="142.6">PC10</text>
<text x="144.7" y="140.1">PB11</text>
<text x="144.7" y="142.6">PB12</text>
<text x="36.6" y="145.2">PA13</text>
<text x="36.6" y="147.7">PA14</text>
<text x="82.4" y="145.2">PB11</text>
<text x="82.4" y="147.7">PB12</text>
<text x="123.1" y="145.2">PC11</text>
<text x="123.1" y="147.7">PC12</text>
<text x="144.7" y="145.2">PB13</text>
<text x="144.7" y="147.7">PB14</text>
<text x="207.1" y="149">GND</text>
<text x="36.6" y="150.2">PA15</text>
<text x="40.4" y="155.3">NRST</text>
<text x="82.4" y="150.2">PB13</text>
<text x="82.4" y="152.8">PB14</text>
<text x="82.4" y="155.3">PB15</text>
<text x="123.1" y="150.2">PC13</text>
<text x="123.1" y="152.8">PC14</text>
<text x="123.1" y="155.3">PC15</text>
<text x="144.7" y="150.2">PB15</text>
<text x="208.3" y="155.3">OSC_IN</text>
<text x="261.7" y="150.2">OSC_IN</text>
<text x="261.7" y="154.1">OSC_OUT</text>
<text x="35.3" y="157.9">3V3</text>
<text x="35.3" y="160.4">5V</text>
<text x="81.1" y="157.9">3V3</text>
<text x="81.1" y="160.4">5V</text>
<text x="126.9" y="157.9">3V3</text>
<text x="126.9" y="160.4">5V</text>
<text x="205.8" y="157.9">OSC_OUT</text>
<text x="34" y="162.9">GND</text>
<text x="79.8" y="162.9">GND</text>
<text x="125.6" y="162.9">GND</text>
<text x="208.6" y="165.5">BOOT0</text>
<text x="210.9" y="162.9">NRST</text>
<text x="265.6" y="171.9">GND</text>
</g>
<g font-size="2.3" fill="#000080">
<text x="112.9" y="21.8">MCP1603T-330I</text>
<text x="53.1" y="26.9">U1</text>
<text x="146" y="25.7">L1</text>
<text x="151.1" y="25.7">4.7uH</text>
<text x="146" y="30.2">4.7uH</text>
<text x="92.5" y="37.1">C1</text>
<text x="92.5" y="40.9">4u7</text>
<text x="130.7" y="39.6">U2</text>
<text x="160" y="38.4">C2</text>
<text x="280.8" y="40.9">R1</text>
<text x="280.8" y="38.4">100k</text>
<text x="17.3" y="47.5">USB Micro Type B</text>
<text x="53.1" y="42.2">ESD</text>
<text x="160" y="42.2">4u7</text>
<text x="49.3" y="65.1">Green</text>
<text x="105.3" y="62.5">L2</text>
<text x="110.4" y="62.5">BEAD</text>
<text x="266.8" y="61.3">S1</text>
<text x="55.7" y="66.3">R4 470</text>
<text x="121.8" y="68.9">C5</text>
<text x="129.5" y="68.9">C6</text>
<text x="158.7" y="66.3">U3</text>
<text x="266.8" y="67.1">SW-SPST</text>
<text x="45.5" y="72.7">LD2</text>
<text x="121.8" y="72.7">1u</text>
<text x="129.5" y="72.7">100n</text>
<text x="258.7" y="98.1">R2</text>
<text x="258.7" y="100.7">100k</text>
<text x="265.6" y="99.4">S2</text>
<text x="250.3" y="107">C10</text>
<text x="259.2" y="107">100n</text>
<text x="265.6" y="105.2">SW</text>
<text x="14.9" y="114.6">P2</text>
<text x="60.7" y="114.6">P3</text>
<text x="106.5" y="114.6">P4</text>
<text x="260.5" y="118.4">Red</text>
<text x="266.8" y="119.7">R3 1k</text>
<text x="214.7" y="121">C7</text>
<text x="214.7" y="124.8">100n</text>
<text x="223.6" y="121">C8</text>
<text x="223.6" y="124.8">100n</text>
<text x="231.2" y="121">C9</text>
<text x="231.2" y="124.8">1u</text>
<text x="256.6" y="126.1">LD1</text>
<text x="26.4" y="155.3">R6</text>
<text x="26.4" y="152.8">R5</text>
<text x="34" y="155.3">1k</text>
<text x="34" y="152.8">1k BOOT0</text>
<text x="269.4" y="159.1">X1</text>
<text x="272.2" y="160.9">8MHz</text>
<text x="269.9" y="163.7">C3</text>
<text x="269.9" y="166.2">12p</text>
<text x="281.3" y="163.7">C4</text>
<text x="281.3" y="166.2">12p</text>
<text x="14.9" y="170.6">Header 20</text>
<text x="60.7" y="170.6">Header 20</text>
<text x="106.5" y="170.6">Header 20</text>
<text x="158.7" y="170.6">STM32F072RBT6</text>
</g>
</svg>
